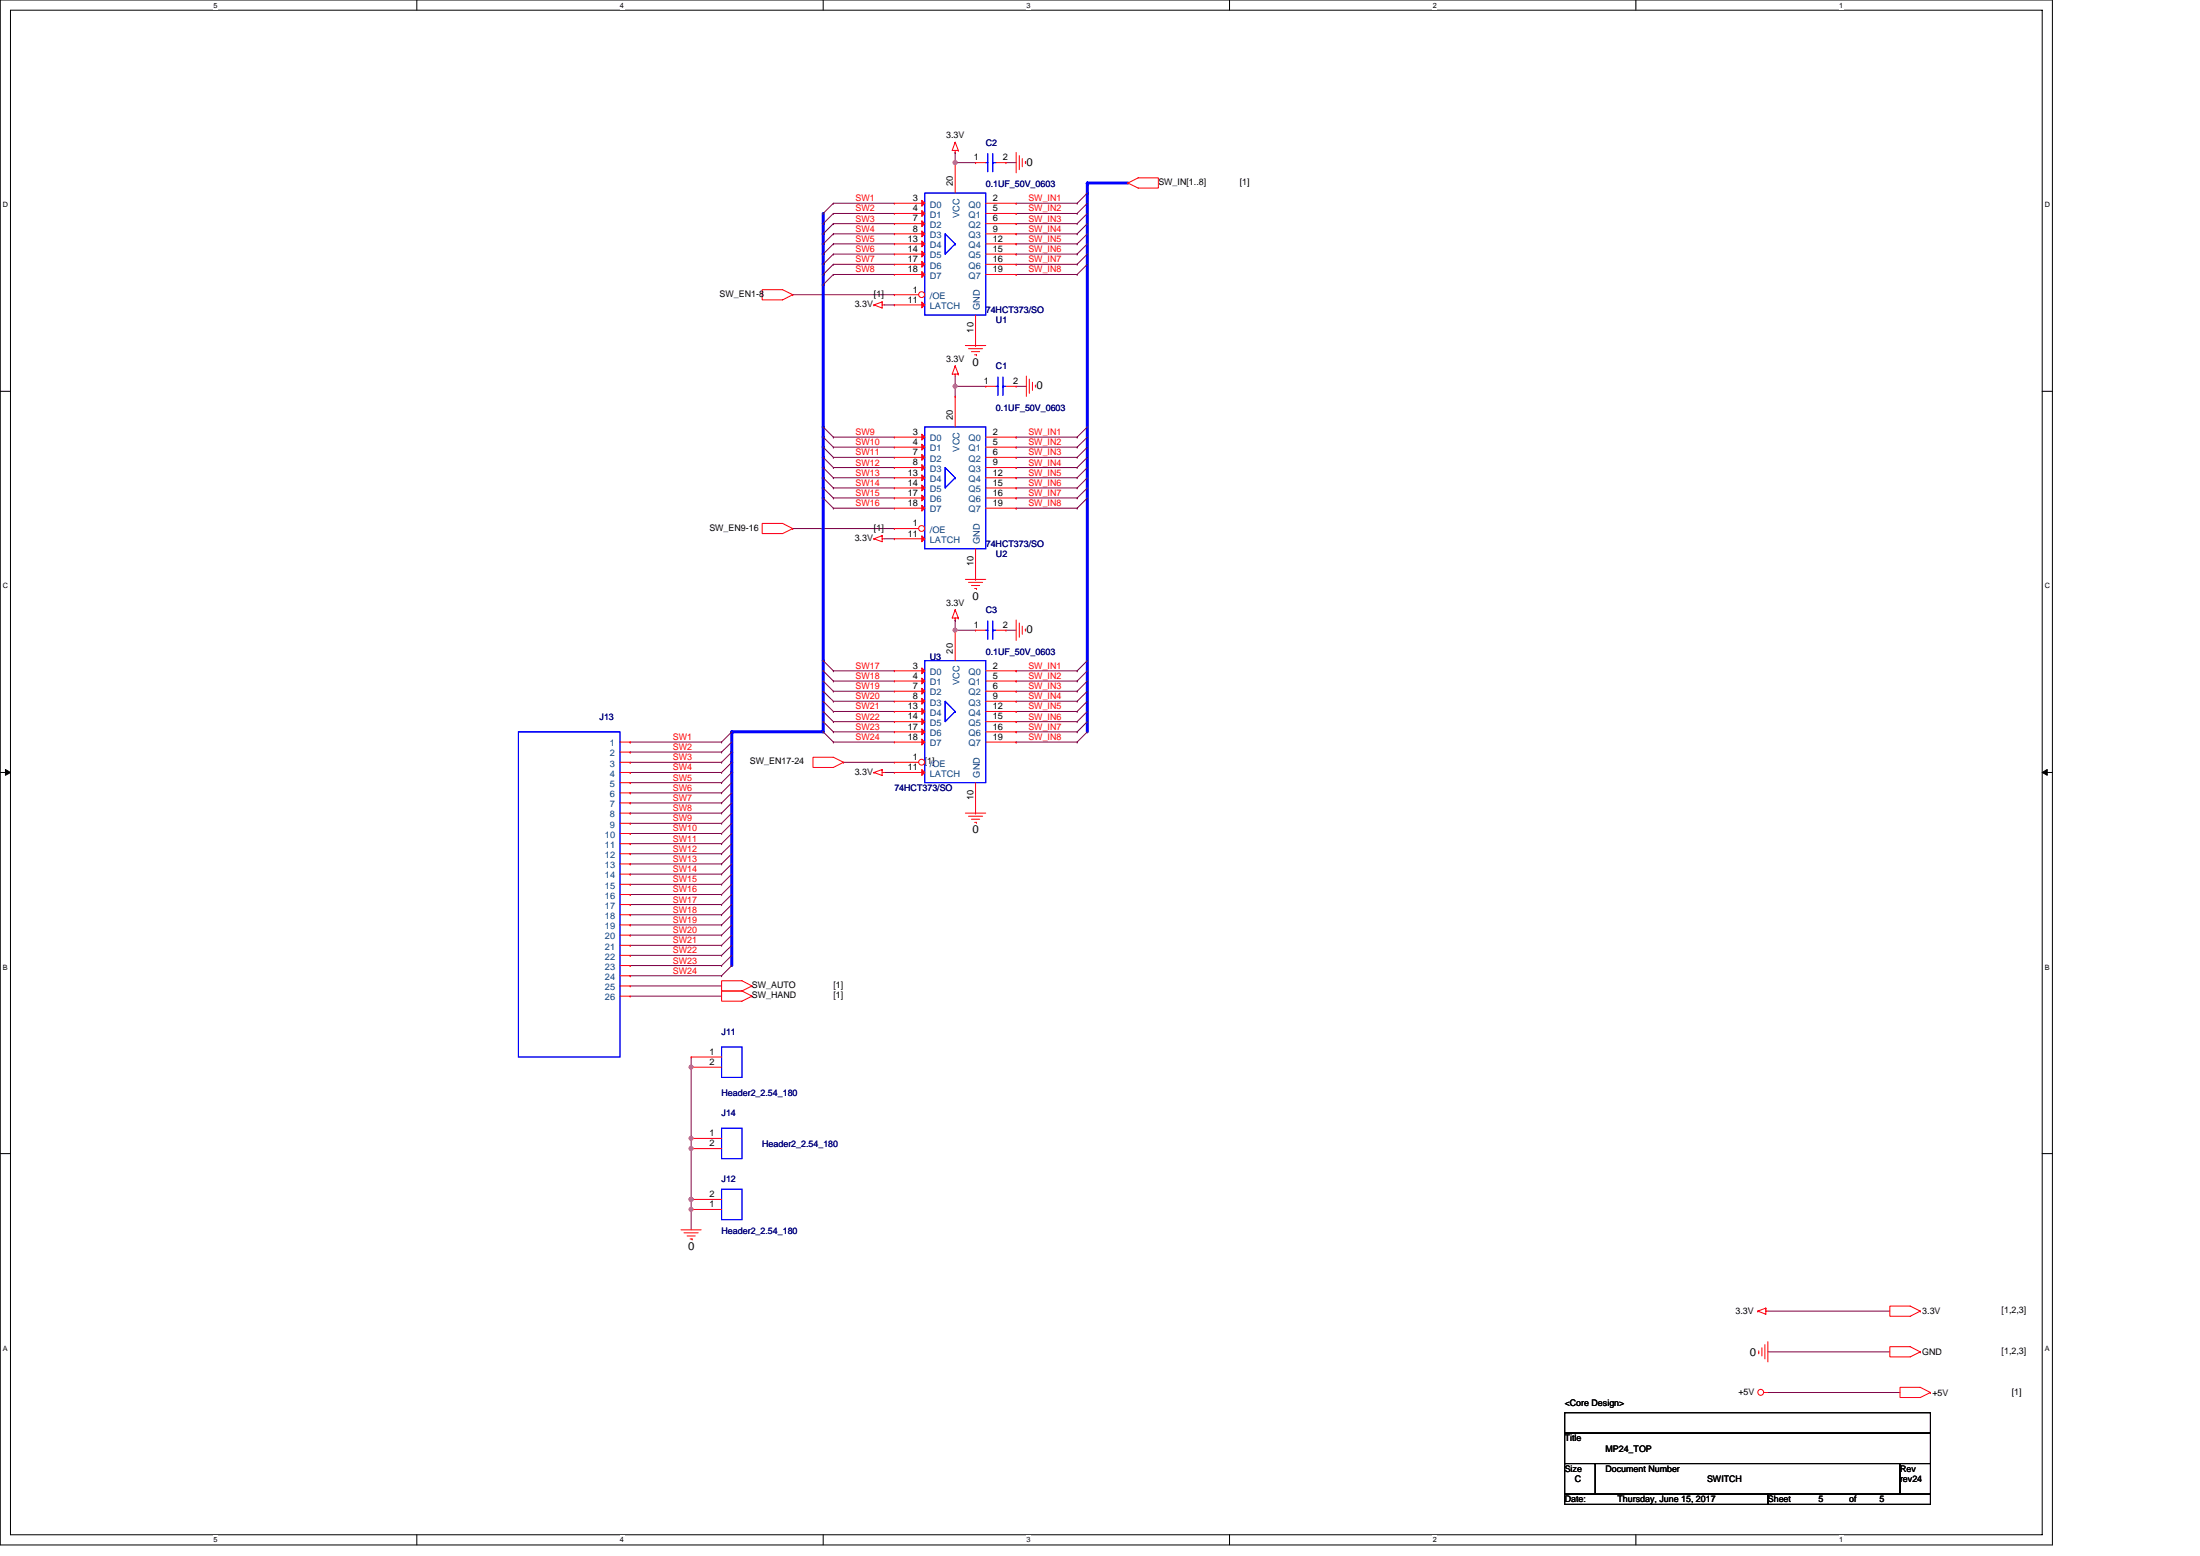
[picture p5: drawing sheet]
<svg xmlns="http://www.w3.org/2000/svg" width="297mm" height="210mm" viewBox="0 0 297 210" stroke-linecap="round" stroke-linejoin="round" font-family="sans-serif">
<path d="M0 0h277.1v208.5h-277.1zM1.4 1.4h274.3v205.7h-274.3z" fill="none" stroke="#000" stroke-width=".14"/>
<g fill="#fff">
<path d="M28.8 .1h.6v1.1h-.6z"/>
<path d="M28.8 207.3h.6v1.1h-.6z"/>
</g>
<path d="M56.3 0v1.4M56.3 207.1v1.4" fill="none" stroke="#000" stroke-width=".14"/>
<g fill="#fff">
<path d="M83.7 .1h.6v1.1h-.6z"/>
<path d="M83.7 207.3h.6v1.1h-.6z"/>
</g>
<path d="M111.1 0v1.4M111.1 207.1v1.4" fill="none" stroke="#000" stroke-width=".14"/>
<g fill="#fff">
<path d="M138.6 .1h.5v1.1h-.5z"/>
<path d="M138.6 207.3h.5v1.1h-.5z"/>
</g>
<path d="M166 0v1.4M166 207.1v1.4" fill="none" stroke="#000" stroke-width=".14"/>
<g fill="#fff">
<path d="M193.4 .1h.6v1.1h-.6z"/>
<path d="M193.4 207.3h.6v1.1h-.6z"/>
</g>
<path d="M220.9 0v1.4M220.9 207.1v1.4" fill="none" stroke="#000" stroke-width=".14"/>
<g fill="#fff">
<path d="M248.3 .1h.6v1.1h-.6z"/>
<path d="M248.3 207.3h.6v1.1h-.6z"/>
<path d="M.4 27.1h.7v1.1h-.7z"/>
<path d="M276.1 27.1h.7v1.1h-.7z"/>
<path d="M.4 78.5h.7v1.1h-.7z"/>
<path d="M276.1 78.5h.7v1.1h-.7z"/>
</g>
<path d="M0 52.8h1.4M275.7 52.8h1.4" fill="none" stroke="#000" stroke-width=".14"/>
<g fill="#fff">
<path d="M.4 130h.7v1.1h-.7z"/>
<path d="M276.1 130h.7v1.1h-.7z"/>
</g>
<path d="M0 104.2h1.4M275.7 104.2h1.4" fill="none" stroke="#000" stroke-width=".14"/>
<path d="M.7 103.8l.7 .4-.7 .4zM275.7 104.2l.7-.4v.8z" fill="#000" stroke="#000" stroke-width=".14"/>
<g fill="#fff">
<path d="M.4 181.4h.7v1.1h-.7z"/>
<path d="M276.1 181.4h.7v1.1h-.7z"/>
</g>
<path d="M0 155.7h1.4M275.7 155.7h1.4M211.3 190.6h49.3v2.8h-49.3zM211.3 193.4h49.3v4.1h-49.3zM211.3 197.5h4.1v4.1h-4.1zM215.4 197.5h41.1v4.1h-41.1zM256.5 197.5h4.1v4.1h-4.1zM211.3 201.6h27.4v1.4h-27.4zM238.7 201.6h21.9v1.4h-21.9z" fill="none" stroke="#000" stroke-width=".14"/>
<g fill="none" stroke="#800040" stroke-width=".14">
<path d="M107 39.8h13.8M111.1 28.8h.1M111.1 30.2h.1M111.1 31.6h.1M111.1 32.9h.1M111.1 34.3h.1M111.1 35.7h.1M111.1 37h.1M111.1 38.4h.1M112.5 27.4h.1M112.5 28.8h.1M112.5 30.2h.1"/>
<path d="M112.5 31.6h.1M112.5 32.9h.1M112.5 34.3h.1M112.5 35.7h.1M112.5 37h.1M112.5 27.4h8.3M112.5 28.8h8.3M112.5 30.2h8.3M112.5 31.6h8.3M112.5 32.9h8.3M112.5 34.3h8.3M112.5 35.7h8.3"/>
<path d="M112.5 37h8.3M112.5 27.4l-1.4 1.4M112.5 28.8l-1.4 1.4M112.5 30.2l-1.4 1.4M112.5 31.6l-1.4 1.3M112.5 32.9l-1.4 1.4M112.5 34.3l-1.4 1.4M112.5 35.7l-1.4 1.3M112.5 37l-1.4 1.4M129 20.6h.1M129 20.6v1.3h2.7M135.8 21.9h1.4"/>
<path d="M137.2 27.4h.1M137.2 28.8h.1M137.2 30.2h.1M137.2 31.6h.1M137.2 32.9h.1M137.2 34.3h.1M137.2 35.7h.1M137.2 37h.1M137.2 27.4h8.2M137.2 28.8h8.2M137.2 30.2h8.2M137.2 31.6h8.2"/>
<path d="M137.2 32.9h8.2M137.2 34.3h8.2M137.2 35.7h8.2M137.2 37h8.2M145.4 37h.1M145.4 35.7h.1M145.4 34.3h.1M145.4 32.9h.1M145.4 31.6h.1M145.4 30.2h.1M145.4 28.8h.1M145.4 27.4h.1"/>
<path d="M146.8 35.7l-1.4 1.3M146.8 34.3l-1.4 1.4M146.8 32.9l-1.4 1.4M146.8 31.6l-1.4 1.3M146.8 30.2l-1.4 1.4M146.8 28.8l-1.4 1.4M146.8 27.4l-1.4 1.4M146.8 26.1l-1.4 1.3M111.1 57.6h.1M111.1 59h.1M111.1 57.6l1.4 1.4M111.1 59l1.4 1.3"/>
<path d="M112.5 59h.1M112.5 59h8.3M119.4 41.1h1.4M129 52.1h4.1M129 52.1h.1M129 50.8v1.3M129 52.1v1.4M137.2 59h.1M137.2 52.1h1.4M137.2 59h8.2M145.4 59h.1M146.8 59l-1.4 1.3"/>
<path d="M146.8 57.6l-1.4 1.4M107 71.3h13.8M111.1 60.3h.1M111.1 61.7h.1M111.1 63.1h.1M111.1 64.5h.1M111.1 65.8h.1M111.1 67.2h.1M111.1 60.3l1.4 1.4M111.1 61.7l1.4 1.4M111.1 63.1l1.4 1.4M111.1 64.5l1.4 1.3"/>
<path d="M111.1 65.8l1.4 1.4M111.1 67.2l1.4 1.4M112.5 60.3h.1M112.5 61.7h.1M112.5 63.1h.1M112.5 64.5h.1M112.5 65.8h.1M112.5 67.2h.1M112.5 68.6h.1M112.5 60.3h8.3M112.5 61.7h8.3M112.5 63.1h8.3"/>
<path d="M112.5 64.5h8.3M112.5 65.8h8.3M112.5 67.2h8.3M112.5 68.6h8.3M119.4 72.7h1.4M137.2 60.3h.1M137.2 61.7h.1M137.2 63.1h.1M137.2 64.5h.1M137.2 65.8h.1M137.2 67.2h.1M137.2 68.6h.1"/>
<path d="M137.2 60.3h8.2M137.2 61.7h8.2M137.2 63.1h8.2M137.2 64.5h8.2M137.2 65.8h8.2M137.2 67.2h8.2M137.2 68.6h8.2M145.4 68.6h.1M145.4 67.2h.1M145.4 65.8h.1M145.4 64.5h.1M145.4 63.1h.1"/>
<path d="M145.4 61.7h.1M145.4 60.3h.1M146.8 64.5l-1.4 1.3M146.8 60.3l-1.4 1.4M146.8 67.2l-1.4 1.4M146.8 65.8l-1.4 1.4M146.8 63.1l-1.4 1.4M146.8 61.7l-1.4 1.4M98.8 98.8l-1.4 1.3M111.1 98.8h.1M111.1 97.4h.1M111.1 96h.1"/>
<path d="M111.1 94.6h.1M111.1 93.3h.1M111.1 91.9h.1M111.1 90.5h.1M111.1 89.2h.1M111.1 98.8l1.4 1.3M111.1 97.4l1.4 1.4M111.1 96l1.4 1.4M111.1 94.6l1.4 1.4M111.1 93.3l1.4 1.3M111.1 91.9l1.4 1.4M111.1 90.5l1.4 1.4"/>
<path d="M111.1 89.2l1.4 1.3M112.5 90.5h.1M112.5 91.9h.1M112.5 93.3h.1M112.5 94.6h.1M112.5 96h.1M112.5 97.4h.1M112.5 98.8h.1M112.5 90.5h8.3M112.5 91.9h8.3M112.5 93.3h8.3M112.5 94.6h8.3"/>
<path d="M112.5 96h8.3M112.5 97.4h8.3M112.5 98.8h8.3M129 83.7v1.3h2.7M129 83.7h.1M135.8 85h1.4M137.2 90.5h.1M137.2 91.9h.1M137.2 93.3h.1M137.2 94.6h.1M137.2 96h.1M137.2 97.4h.1"/>
<path d="M137.2 98.8h.1M137.2 90.5h8.2M137.2 91.9h8.2M137.2 93.3h8.2M137.2 94.6h8.2M137.2 96h8.2M137.2 97.4h8.2M137.2 98.8h8.2M145.4 98.8h.1M145.4 97.4h.1M145.4 96h.1M145.4 94.6h.1"/>
<path d="M145.4 93.3h.1M145.4 91.9h.1M145.4 90.5h.1M146.8 98.8l-1.4 1.3M146.8 97.4l-1.4 1.4M146.8 96l-1.4 1.4M146.8 94.6l-1.4 1.4M146.8 93.3l-1.4 1.3M146.8 91.9l-1.4 1.4M146.8 90.5l-1.4 1.4M146.8 89.2l-1.4 1.3M85.1 100.1h.1"/>
<path d="M85.1 102.9h.1M85.1 107h.1M85.1 108.4h.1M85.1 109.7h.1M85.1 111.1h.1M85.1 112.5h.1M85.1 113.9h.1M85.1 115.2h.1M85.1 116.6h.1M85.1 118h.1M85.1 119.3h.1M85.1 101.5h.1"/>
<path d="M85.1 104.2h.1M85.1 105.6h.1M85.1 100.1h12.3M85.1 102.9h12.3M85.1 107h12.3M85.1 108.4h12.3M85.1 109.7h12.3M85.1 111.1h12.3M85.1 112.5h12.3M85.1 113.9h12.3M85.1 115.2h12.3M85.1 116.6h12.3"/>
<path d="M85.1 118h12.3M85.1 119.3h12.3M85.1 101.5h12.3M85.1 104.2h12.3M85.1 105.6h12.3M97.4 119.3h.1M97.4 118h.1M97.4 116.6h.1M97.4 115.2h.1M97.4 113.9h.1M97.4 112.5h.1M97.4 111.1h.1"/>
<path d="M97.4 109.7h.1M97.4 108.4h.1M97.4 107h.1M97.4 105.6h.1M97.4 104.2h.1M97.4 102.9h.1M97.4 101.5h.1M97.4 100.1h.1M98.8 119.3l-1.4 1.4M98.8 118l-1.4 1.3M98.8 116.6l-1.4 1.4M98.8 115.2l-1.4 1.4"/>
<path d="M98.8 113.9l-1.4 1.3M98.8 112.5l-1.4 1.4M98.8 111.1l-1.4 1.4M98.8 109.7l-1.4 1.4M98.8 108.4l-1.4 1.3M98.8 107l-1.4 1.4M98.8 105.6l-1.4 1.4M98.8 104.2l-1.4 1.4M98.8 102.9l-1.4 1.3M98.8 101.5l-1.4 1.4M98.8 100.1l-1.4 1.4M112.5 100.1h.1"/>
<path d="M112.5 100.1h8.3M113.9 102.9h6.9M119.4 104.2h1.4M137.2 100.1h.1M137.2 100.1h8.2M145.4 100.1h.1M85.1 120.7h.1M85.1 122.1h.1M85.1 123.4h.1M85.1 124.8h.1M85.1 126.2h.1M85.1 127.6h.1"/>
<path d="M85.1 128.9h.1M85.1 130.3h.1M85.1 131.7h.1M85.1 133.1h12.3M85.1 134.4h12.3M85.1 120.7h12.3M85.1 122.1h12.3M85.1 123.4h12.3M85.1 124.8h12.3M85.1 126.2h12.3M85.1 127.6h12.3M85.1 128.9h12.3"/>
<path d="M85.1 130.3h12.3M85.1 131.7h12.3M97.4 131.7h.1M97.4 130.3h.1M97.4 128.9h.1M97.4 127.6h.1M97.4 126.2h.1M97.4 124.8h.1M97.4 123.4h.1M97.4 122.1h.1M97.4 120.7h.1M98.8 130.3l-1.4 1.4"/>
<path d="M98.8 128.9l-1.4 1.4M98.8 127.6l-1.4 1.3M98.8 126.2l-1.4 1.4M98.8 124.8l-1.4 1.4M98.8 123.4l-1.4 1.4M98.8 122.1l-1.4 1.3M98.8 120.7l-1.4 1.4M93.3 142.6v1.4M93.3 153.6h.1M93.3 144h.1M93.3 155h.1M93.3 144v22"/>
<path d="M93.3 163.2h.1M93.3 161.9h.1M238.7 176.9h16.5M238.7 182.4h16.5M238.7 187.9h17.8"/>
</g>
<path d="M111.1 28.8v70h-12.3v31.5M146.8 24.7v74.1M146.8 24.7h.1M146.8 24.7h5.5" fill="none" stroke="#00f" stroke-width=".4"/>
<g fill="#f0f" stroke="#f0f" stroke-width=".14">
<circle cx="129" cy="21.9" r=".27"/>
<circle cx="129" cy="52.1" r=".27"/>
<circle cx="129" cy="85" r=".27"/>
<circle cx="93.3" cy="153.6" r=".27"/>
<circle cx="93.3" cy="144" r=".27"/>
<circle cx="93.3" cy="161.8" r=".27"/>
<circle cx="93.3" cy="155" r=".27"/>
<circle cx="93.3" cy="163.2" r=".27"/>
</g>
<g fill="none" stroke="#f00" stroke-width=".14">
<path d="M129 19.2l-.4 1.1h.8M129 19.2h.1M129 19.2l.4 1.1M102.9 39.1h2.8l1.3 .7-1.3 .7h-2.8zM107 39.8h.1M129 20.3v.3M129.4 20.3h.1M137.2 20.6v2.7M137.6 21v1.9M138 21.4v1.1M138.4 21.8h.1M138.4 21.8v.3"/>
<path d="M152.3 24.7l1.4-.7h2.7v1.4h-2.7zM152.3 24.7h.1M118 41.1h.1M119.1 40.7v.9l-1.1-.5M119.1 41.1h.3M119.1 40.7h.1M119.1 40.7l-1.1 .4M120.8 59h.1M120.8 59h4.1M129 49.4l-.4 1.1h.8M129 50.5v.3M129 49.4h.1"/>
<path d="M129 49.4l.4 1.1M129.4 50.5h.1M130.3 46.6h2.8M130.8 47.1h1.9M131.2 47.5h1.1M131.6 47.9h.2M131.8 47.9h.1M133.1 52.1h.1M133.1 52.1h1.4M135.8 52.1h1.4M137.2 52.1h.1M138.6 50.8v2.7"/>
<path d="M139 51.2v1.9M139.4 51.6v1.1M139.8 52h.1M139.8 52v.3M102.9 70.6h2.8l1.3 .7-1.3 .7h-2.8zM107 71.3h.1M118 72.7h.1M119.1 72.3v.8l-1.1-.4M119.1 72.7h.3M119.1 72.3h.1M119.1 72.3l-1.1 .4M120.8 60.3h.1"/>
<path d="M120.8 61.7h.1M120.8 63.1h.1M120.8 64.5h.1M120.8 65.8h.1M120.8 67.2h.1M120.8 68.6h.1M120.8 60.3h4.1M120.8 61.7h4.1M120.8 63.1h4.1M120.8 64.5h4.1M120.8 65.8h4.1M120.8 67.2h4.1"/>
<path d="M120.8 68.6h4.1M130.3 78.2h2.8M130.8 78.6h1.9M131.2 79h1.1M131.6 79.4h.2M131.8 79.4h.1M129 82.3l-.4 1.1h.8M129 83.4v.3M129 82.3h.1M129 82.3l.4 1.1M129.4 83.4h.1M131.7 85h.1"/>
<path d="M131.7 85h1.4M134.5 85h1.3M135.8 85h.1M137.2 83.7v2.7M137.6 84.1v1.9M138 84.5v1.1M138.4 84.9h.1M138.4 84.9v.3M83.7 100.1h1.4M83.7 101.5h1.4M83.7 102.9h1.4M83.7 104.2h1.4"/>
<path d="M83.7 105.6h1.4M83.7 107h1.4M83.7 108.4h1.4M83.7 109.7h1.4M83.7 111.1h1.4M83.7 112.5h1.4M83.7 113.9h1.4M83.7 115.2h1.4M83.7 116.6h1.4M83.7 118h1.4M83.7 119.3h1.4M85.1 100.1h.1"/>
<path d="M85.1 101.5h.1M85.1 102.9h.1M85.1 104.2h.1M85.1 105.6h.1M85.1 107h.1M85.1 108.4h.1M85.1 109.7h.1M85.1 111.1h.1M85.1 112.5h.1M85.1 113.9h.1M85.1 115.2h.1M85.1 116.6h.1"/>
<path d="M85.1 118h.1M85.1 119.3h.1M109.8 102.2h2.7l1.4 .7-1.4 .7h-2.7zM113.9 102.9h.1M118 104.2h.1M119.1 103.8v.8l-1.1-.4M119.1 104.2h.3M119.1 103.8h.1M119.1 103.8l-1.1 .4M130.3 109.7h2.8M130.8 110.2h1.9M131.2 110.6h1.1"/>
<path d="M131.6 111h.2M131.8 111h.1M83.7 120.7h1.4M83.7 122.1h1.4M83.7 123.4h1.4M83.7 124.8h1.4M83.7 126.2h1.4M83.7 127.6h1.4M83.7 128.9h1.4M83.7 130.3h1.4M83.7 131.7h1.4M83.7 133.1h1.4"/>
<path d="M83.7 134.4h1.4M85.1 120.7h.1M85.1 122.1h.1M85.1 123.4h.1M85.1 124.8h.1M85.1 126.2h.1M85.1 127.6h.1M85.1 128.9h.1M85.1 130.3h.1M85.1 131.7h.1M85.1 133.1h.1M85.1 134.4h.1"/>
<path d="M100.2 133.7h-2.8v1.4h2.8l1.3-.7M100.2 133.7l1.3 .7M101.5 133.1l-1.3-.7h-2.8v1.3h2.8M101.5 133.1h.1M101.5 134.4h.1M101.5 133.1l-1.3 .6M93.3 153.6h.1M93.3 155h.1M93.3 142.6h.1M93.3 144h.1M93.3 153.6h4.1M93.3 155h4.1"/>
<path d="M93.3 142.6h4.1M93.3 144h4.1M91.9 166h2.8M92.3 166.4h2M92.8 166.8h1.1M93.2 167.2h.2M93.4 167.2h.1M237.3 176.9h.1M238.4 176.5v.9l-1.1-.5M238.4 176.9h.3M238.4 176.5h.1M238.4 176.5l-1.1 .4"/>
<path d="M255.2 176.3h2.7l1.4 .6-1.4 .7h-2.7zM259.3 176.9h.1M237.5 182.6h.1M237.5 182.3v.3M237.9 181.9v1.1M238.1 187.9h.6M238.3 181.5v1.9M238.7 181.1v2.7M255.2 181.7h2.7l1.4 .7-1.4 .7h-2.7zM256.5 187.2h2.8l1.3 .7-1.3 .7h-2.8zM259.3 182.4h.1M260.6 187.9h.1"/>
<circle cx="237.7" cy="187.9" r=".4"/>
</g>
<g fill="none" stroke="#00f" stroke-width=".14">
<path d="M124.9 57.6h8.2v16.5h-8.2zM134.5 52.1h.2M134.7 50.9v2.5M135.4 50.9v2.5M135.4 52.1h.1M135.4 52.1h.4M127.6 63.1l1.4 1.4-1.4 1.3zM129 64.5h.1M70 98.8h13.7v43.8h-13.7zM133.1 85h.3M133.4 83.8v2.5M134 83.8v2.5"/>
<path d="M134 85h.1M134 85h.5M97.4 152.3h2.8v4.1h-2.8zM97.4 141.3h2.8v4.1h-2.8z"/>
</g>
<g fill="#f00" stroke="#f00" stroke-width=".14">
<path d="M124.5 58.6l.4 .4-.4 .4z"/>
<path d="M124.5 59.9l.4 .4-.4 .4z"/>
<path d="M124.5 61.3l.4 .4-.4 .4z"/>
<path d="M124.5 62.7l.4 .4-.4 .4z"/>
<path d="M124.5 64.1l.4 .4-.4 .4z"/>
<path d="M124.5 65.4l.4 .4-.4 .5z"/>
<path d="M124.5 66.8l.4 .4-.4 .4z"/>
<path d="M124.5 68.2l.4 .4-.4 .4z"/>
</g>
<circle cx="124.4" cy="71.3" r=".4" fill="#fff" stroke="#f00" stroke-width=".14"/>
<g fill="none" stroke="#f00" stroke-width=".14">
<path d="M120.8 27.4h.1M120.8 28.8h.1M120.8 30.2h.1M120.8 31.6h.1M120.8 32.9h.1M120.8 34.3h.1M120.8 35.7h.1M120.8 37h.1M120.8 27.4h4.1M120.8 28.8h4.1M120.8 30.2h4.1M120.8 31.6h4.1"/>
<path d="M120.8 32.9h4.1M120.8 34.3h4.1M120.8 35.7h4.1M120.8 37h4.1M131.7 21.9h.1M131.7 21.9h1.4M134.5 21.9h1.3M135.8 21.9h.1M129 53.5h.1M129 53.5v4.1M133.1 59h4.1M137.2 59h.1"/>
<path d="M120.8 71.3h.1M120.8 72.7h.1M120.8 71.3h3.2M120.8 72.7h4.1M131.7 78.2h.1M131.7 74.1v4.1M133.1 60.3h4.1M133.1 61.7h4.1M133.1 63.1h4.1M133.1 64.5h4.1M133.1 65.8h4.1M133.1 67.2h4.1"/>
<path d="M133.1 68.6h4.1M137.2 60.3h.1M137.2 61.7h.1M137.2 63.1h.1M137.2 64.5h.1M137.2 65.8h.1M137.2 67.2h.1M137.2 68.6h.1M93.3 163.2h.1M93.3 161.9h.1M93.3 163.2h4.1M93.3 161.9h4.1"/>
</g>
<g fill="#f00" stroke="#f00" stroke-width=".14">
<path d="M124.5 72.3l.4 .4-.4 .4z"/>
<path d="M124.5 27l.4 .4-.4 .4z"/>
<path d="M124.5 28.4l.4 .4-.4 .4z"/>
<path d="M124.5 29.8l.4 .4-.4 .4z"/>
<path d="M124.5 31.2l.4 .4-.4 .4z"/>
<path d="M124.5 32.5l.4 .4-.4 .4z"/>
<path d="M124.5 33.9l.4 .4-.4 .4z"/>
<path d="M124.5 35.3l.4 .4-.4 .4z"/>
<path d="M124.5 36.6l.4 .4-.4 .4z"/>
</g>
<path d="M124.9 26.1h8.2v16.4h-8.2zM127.6 31.6l1.4 1.3-1.4 1.4zM129 32.9h.1M133.1 21.9h.3M133.4 20.7v2.5M134 20.7v2.5M134 21.9h.1M134 21.9h.5M97.4 160.5h2.8v4.1h-2.8z" fill="none" stroke="#00f" stroke-width=".14"/>
<circle cx="124.4" cy="39.8" r=".4" fill="#fff" stroke="#f00" stroke-width=".14"/>
<g fill="none" stroke="#f00" stroke-width=".14">
<path d="M120.8 39.8h.1M120.8 39.8h3.2M129 21.9h.1M129 21.9v4.2M133.1 27.4h4.1M133.1 28.8h4.1M133.1 30.2h4.1M133.1 31.6h4.1M133.1 32.9h4.1M133.1 34.3h4.1M133.1 35.7h4.1M133.1 37h4.1"/>
<path d="M137.2 27.4h.1M137.2 28.8h.1M137.2 30.2h.1M137.2 31.6h.1M137.2 32.9h.1M137.2 34.3h.1M137.2 35.7h.1M137.2 37h.1M120.8 41.1h.1M120.8 41.1h4.1M131.7 46.6h.1M131.7 42.5v4.1"/>
<path d="M120.8 90.5h.1M120.8 91.9h.1M120.8 93.3h.1M120.8 94.6h.1M120.8 96h.1M120.8 97.4h.1M120.8 98.8h.1M120.8 90.5h4.1M120.8 91.9h4.1M120.8 93.3h4.1M120.8 94.6h4.1M120.8 96h4.1"/>
<path d="M120.8 97.4h4.1M120.8 98.8h4.1M120.8 100.1h.1M120.8 100.1h4.1"/>
</g>
<g fill="#f00" stroke="#f00" stroke-width=".14">
<path d="M124.5 40.7l.4 .4-.4 .5z"/>
<path d="M124.5 90.1l.4 .4-.4 .4z"/>
<path d="M124.5 91.5l.4 .4-.4 .4z"/>
<path d="M124.5 92.9l.4 .4-.4 .4z"/>
<path d="M124.5 94.2l.4 .4-.4 .4z"/>
<path d="M124.5 95.6l.4 .4-.4 .4z"/>
<path d="M124.5 97l.4 .4-.4 .4z"/>
<path d="M124.5 98.4l.4 .4-.4 .4z"/>
<path d="M124.5 99.7l.4 .4-.4 .4z"/>
</g>
<path d="M124.9 89.2h8.2v16.4h-8.2zM127.6 94.6l1.4 1.4-1.4 1.4zM129 96h.1" fill="none" stroke="#00f" stroke-width=".14"/>
<circle cx="124.4" cy="102.9" r=".4" fill="#fff" stroke="#f00" stroke-width=".14"/>
<g fill="none" stroke="#f00" stroke-width=".14">
<path d="M129 85h.1M129 85v4.2M133.1 90.5h4.1M133.1 91.9h4.1M133.1 93.3h4.1M133.1 94.6h4.1M133.1 96h4.1M133.1 97.4h4.1M133.1 98.8h4.1M137.2 90.5h.1M137.2 91.9h.1M137.2 93.3h.1"/>
<path d="M137.2 94.6h.1M137.2 96h.1M137.2 97.4h.1M137.2 98.8h.1M120.8 102.9h.1M120.8 104.2h.1M120.8 102.9h3.2M120.8 104.2h4.1M131.7 109.7h.1M131.7 105.6v4.1M133.1 100.1h4.1M137.2 100.1h.1"/>
</g>
<path d="M124.5 103.8l.4 .4-.4 .4z" fill="#f00" stroke="#f00" stroke-width=".14"/>
<g fill="#f0f" stroke="#f0f" stroke-width=".14">
<circle cx="129" cy="21.9" r=".27"/>
<circle cx="129" cy="52.1" r=".27"/>
<circle cx="129" cy="85" r=".27"/>
<circle cx="93.3" cy="153.6" r=".27"/>
<circle cx="93.3" cy="144" r=".27"/>
<circle cx="93.3" cy="161.8" r=".27"/>
<circle cx="93.3" cy="155" r=".27"/>
<circle cx="93.3" cy="163.2" r=".27"/>
</g>
<g font-size="1.5">
<text x="138.6" y="22.4">0</text>
<text x="131.3" y="49.4">0</text>
<text x="140" y="52.5">0</text>
<text x="131.3" y="80.9">0</text>
<text x="138.6" y="85.4">0</text>
<text x="131.3" y="112.5">0</text>
<text x="92.9" y="168.7">0</text>
<text x="236.2" y="183">0</text>
</g>
<g font-size="1.2">
<text x="127.7" y="18.7">3.3V</text>
<text x="131.5" y="21.7">1</text>
<text x="135.4" y="21.7">2</text>
<text x="123.2" y="27.1">3</text>
<text x="123.2" y="28.5">4</text>
<text x="123.2" y="29.9">7</text>
<text x="128.7" y="25.1" transform="rotate(-90 128.7 25.1)">20</text>
<text x="134" y="27.1">2</text>
<text x="134" y="28.5">5</text>
<text x="134" y="29.9">6</text>
<text x="156.4" y="25">SW_IN[1..8]</text>
<text x="167.4" y="25">[1]</text>
<text x="122.6" y="32.6">13</text>
<text x="122.6" y="34">14</text>
<text x="122.6" y="35.4">17</text>
<text x="123.2" y="31.3">8</text>
<text x="134" y="31.3">9</text>
<text x="134" y="32.6">12</text>
<text x="134" y="34">15</text>
<text x="134" y="35.4">16</text>
<text x="97.2" y="40.1">SW_EN1-8</text>
<text x="115.4" y="41.4">3.3V</text>
<text x="118" y="40.1">[1]</text>
<text x="122.6" y="36.7">18</text>
<text x="122.6" y="40.9">11</text>
<text x="123.2" y="39.5">1</text>
<text x="134" y="36.7">19</text>
<text x="131.4" y="44.9" transform="rotate(-90 131.4 44.9)">10</text>
<text x="127.7" y="48.9">3.3V</text>
<text x="132.8" y="51.8">1</text>
<text x="136.8" y="51.8">2</text>
<text x="123.2" y="58.7">3</text>
<text x="128.7" y="56.7" transform="rotate(-90 128.7 56.7)">20</text>
<text x="134" y="58.7">2</text>
<text x="122.6" y="64.2">13</text>
<text x="122.6" y="65.6">14</text>
<text x="123.2" y="60">4</text>
<text x="123.2" y="61.4">7</text>
<text x="123.2" y="62.8">8</text>
<text x="134" y="60">5</text>
<text x="134" y="61.4">6</text>
<text x="134" y="62.8">9</text>
<text x="134" y="64.2">12</text>
<text x="134" y="65.6">15</text>
<text x="95.8" y="71.6">SW_EN9-16</text>
<text x="118" y="71.6">[1]</text>
<text x="122.6" y="66.9">17</text>
<text x="122.6" y="68.3">18</text>
<text x="123.2" y="71">1</text>
<text x="134" y="66.9">16</text>
<text x="134" y="68.3">19</text>
<text x="115.4" y="73">3.3V</text>
<text x="122.6" y="72.4">11</text>
<text x="131.4" y="76.4" transform="rotate(-90 131.4 76.4)">10</text>
<text x="127.7" y="81.8">3.3V</text>
<text x="128.7" y="88.2" transform="rotate(-90 128.7 88.2)">20</text>
<text x="131.5" y="84.8">1</text>
<text x="135.4" y="84.8">2</text>
<text x="122.6" y="95.7">13</text>
<text x="123.2" y="90.2">3</text>
<text x="123.2" y="91.6">4</text>
<text x="123.2" y="93">7</text>
<text x="123.2" y="94.3">8</text>
<text x="134" y="90.2">2</text>
<text x="134" y="91.6">5</text>
<text x="134" y="93">6</text>
<text x="134" y="94.3">9</text>
<text x="134" y="95.7">12</text>
<text x="122.6" y="97.1">14</text>
<text x="122.6" y="98.5">17</text>
<text x="122.6" y="99.8">18</text>
<text x="134" y="97.1">15</text>
<text x="134" y="98.5">16</text>
<text x="134" y="99.8">19</text>
<text x="101.3" y="103.2">SW_EN17-24</text>
<text x="115.4" y="104.5">3.3V</text>
<text x="122.6" y="103.9">11</text>
<text x="123.2" y="102.6">1</text>
<text x="124.9" y="103.2">[1]</text>
<text x="131.4" y="108" transform="rotate(-90 131.4 108)">10</text>
<text x="101.5" y="133.3">SW_AUTO</text>
<text x="101.5" y="134.7">SW_HAND</text>
<text x="112.5" y="134.7">[1]</text>
<text x="112.5" y="133.3">[1]</text>
<text x="95.8" y="142.3">1</text>
<text x="95.8" y="143.7">2</text>
<text x="95.8" y="153.3">1</text>
<text x="95.8" y="154.7">2</text>
<text x="95.8" y="161.6">2</text>
<text x="95.8" y="162.9">1</text>
<text x="234.3" y="177.4">3.3V</text>
<text x="259.5" y="177.4">3.3V</text>
<text x="270.3" y="177.2">[1,2,3]</text>
<text x="259.5" y="182.9">GND</text>
<text x="270.3" y="182.7">[1,2,3]</text>
<text x="211.3" y="189.7">&lt;Core Design&gt;</text>
<text x="234.7" y="188.2">+5V</text>
<text x="260.9" y="188.3">+5V</text>
<text x="271.6" y="188.2">[1]</text>
<text x="211.3" y="194.5">Title</text>
<text x="216.8" y="195.9">MP24_TOP</text>
<text x="211.3" y="198.6">Size</text>
<text x="211.3" y="202.8">Date:</text>
<text x="212.6" y="200">C</text>
<text x="216.8" y="198.6">Document Number</text>
<text x="218.4" y="202.8">Thursday, June 15, 2017</text>
<text x="230.5" y="200">SWITCH</text>
<text x="238.7" y="202.8">Sheet</text>
<text x="245.6" y="202.8">5</text>
<text x="249.7" y="202.8">of</text>
<text x="253.8" y="202.8">5</text>
<text x="256.5" y="198.6">Rev</text>
<text x="256.5" y="200">rev24</text>
</g>
<g font-size="1.2" fill="#000080">
<text x="133.1" y="19.6">C2</text>
<text x="133.1" y="25.3">0.1UF_50V_0603</text>
<text x="133.1" y="42.3">74HCT373/SO</text>
<text x="134.5" y="43.6">U1</text>
<text x="134.5" y="49.8">C1</text>
<text x="134.5" y="55.4">0.1UF_50V_0603</text>
<text x="133.1" y="73.8">74HCT373/SO</text>
<text x="134.5" y="75.2">U2</text>
<text x="133.1" y="82.7">C3</text>
<text x="125.5" y="89">U3</text>
<text x="133.1" y="88.3">0.1UF_50V_0603</text>
<text x="81" y="97.1">J13</text>
<text x="120.8" y="106.7">74HCT373/SO</text>
<text x="97.4" y="139.7">J11</text>
<text x="97.4" y="147.9">Header2_2.54_180</text>
<text x="97.4" y="150.6">J14</text>
<text x="102.9" y="154.7">Header2_2.54_180</text>
<text x="97.4" y="159.6">J12</text>
<text x="97.4" y="166.5">Header2_2.54_180</text>
</g>
<g font-size="1.2" fill="#f00">
<text x="115.5" y="27.2">SW1</text>
<text x="115.5" y="28.5">SW2</text>
<text x="115.5" y="29.9">SW3</text>
<text x="138.8" y="27.2">SW_IN1</text>
<text x="138.8" y="28.5">SW_IN2</text>
<text x="138.8" y="29.9">SW_IN3</text>
<text x="115.5" y="31.3">SW4</text>
<text x="115.5" y="32.6">SW5</text>
<text x="115.5" y="34">SW6</text>
<text x="115.5" y="35.4">SW7</text>
<text x="138.8" y="31.3">SW_IN4</text>
<text x="138.8" y="32.6">SW_IN5</text>
<text x="138.8" y="34">SW_IN6</text>
<text x="138.8" y="35.4">SW_IN7</text>
<text x="115.5" y="36.8">SW8</text>
<text x="138.8" y="36.8">SW_IN8</text>
<text x="115.5" y="58.7">SW9</text>
<text x="138.8" y="58.7">SW_IN1</text>
<text x="115.5" y="60.1">SW10</text>
<text x="115.5" y="61.4">SW11</text>
<text x="115.5" y="62.8">SW12</text>
<text x="115.5" y="64.2">SW13</text>
<text x="115.5" y="65.6">SW14</text>
<text x="138.8" y="60.1">SW_IN2</text>
<text x="138.8" y="61.4">SW_IN3</text>
<text x="138.8" y="62.8">SW_IN4</text>
<text x="138.8" y="64.2">SW_IN5</text>
<text x="138.8" y="65.6">SW_IN6</text>
<text x="115.5" y="66.9">SW15</text>
<text x="115.5" y="68.3">SW16</text>
<text x="138.8" y="66.9">SW_IN7</text>
<text x="138.8" y="68.3">SW_IN8</text>
<text x="115.5" y="90.3">SW17</text>
<text x="115.5" y="91.6">SW18</text>
<text x="115.5" y="93">SW19</text>
<text x="115.5" y="94.4">SW20</text>
<text x="115.5" y="95.7">SW21</text>
<text x="138.8" y="90.3">SW_IN1</text>
<text x="138.8" y="91.6">SW_IN2</text>
<text x="138.8" y="93">SW_IN3</text>
<text x="138.8" y="94.4">SW_IN4</text>
<text x="138.8" y="95.7">SW_IN5</text>
<text x="90.8" y="99.9">SW1</text>
<text x="90.8" y="101.2">SW2</text>
<text x="115.5" y="97.1">SW22</text>
<text x="115.5" y="98.5">SW23</text>
<text x="115.5" y="99.9">SW24</text>
<text x="138.8" y="97.1">SW_IN6</text>
<text x="138.8" y="98.5">SW_IN7</text>
<text x="138.8" y="99.9">SW_IN8</text>
<text x="90.8" y="102.6">SW3</text>
<text x="90.8" y="106.7">SW6</text>
<text x="90.8" y="104">SW4</text>
<text x="90.8" y="105.3">SW5</text>
<text x="90.8" y="108.1">SW7</text>
<text x="90.8" y="109.5">SW8</text>
<text x="90.8" y="110.8">SW9</text>
<text x="90.8" y="112.2">SW10</text>
<text x="90.8" y="113.6">SW11</text>
<text x="90.8" y="114.9">SW12</text>
<text x="90.8" y="116.3">SW13</text>
<text x="90.8" y="117.7">SW14</text>
<text x="90.8" y="119.1">SW15</text>
<text x="90.8" y="120.4">SW16</text>
<text x="90.8" y="121.8">SW17</text>
<text x="90.8" y="123.2">SW18</text>
<text x="90.8" y="124.5">SW19</text>
<text x="90.8" y="125.9">SW20</text>
<text x="90.8" y="127.3">SW21</text>
<text x="90.8" y="128.7">SW22</text>
<text x="90.8" y="130">SW23</text>
<text x="90.8" y="131.4">SW24</text>
</g>
<g font-size="1.2" fill="#004080">
<text x="125.5" y="28">D0</text>
<text x="125.5" y="29.4">D1</text>
<text x="129.5" y="29.4" transform="rotate(-90 129.5 29.4)">VCC</text>
<text x="130.8" y="28">Q0</text>
<text x="130.8" y="29.4">Q1</text>
<text x="125.5" y="30.8">D2</text>
<text x="125.5" y="32.1">D3</text>
<text x="125.5" y="33.5">D4</text>
<text x="125.5" y="34.9">D5</text>
<text x="130.8" y="30.8">Q2</text>
<text x="130.8" y="32.1">Q3</text>
<text x="130.8" y="33.5">Q4</text>
<text x="130.8" y="34.9">Q5</text>
<text x="125.5" y="36.2">D6</text>
<text x="125.5" y="37.6">D7</text>
<text x="125.5" y="40.3">/OE</text>
<text x="125.5" y="41.7">LATCH</text>
<text x="130.8" y="36.2">Q6</text>
<text x="130.8" y="37.6">Q7</text>
<text x="132.3" y="41.8" transform="rotate(-90 132.3 41.8)">GND</text>
<text x="125.5" y="59.6">D0</text>
<text x="130.8" y="59.6">Q0</text>
<text x="125.5" y="60.9">D1</text>
<text x="125.5" y="62.3">D2</text>
<text x="125.5" y="63.7">D3</text>
<text x="125.5" y="65">D4</text>
<text x="129.5" y="60.9" transform="rotate(-90 129.5 60.9)">VCC</text>
<text x="130.8" y="60.9">Q1</text>
<text x="130.8" y="62.3">Q2</text>
<text x="130.8" y="63.7">Q3</text>
<text x="130.8" y="65">Q4</text>
<text x="125.5" y="66.4">D5</text>
<text x="125.5" y="67.8">D6</text>
<text x="125.5" y="69.2">D7</text>
<text x="125.5" y="71.9">/OE</text>
<text x="130.8" y="66.4">Q5</text>
<text x="130.8" y="67.8">Q6</text>
<text x="130.8" y="69.2">Q7</text>
<text x="125.5" y="73.3">LATCH</text>
<text x="132.3" y="73.4" transform="rotate(-90 132.3 73.4)">GND</text>
<text x="125.5" y="91.1">D0</text>
<text x="125.5" y="92.5">D1</text>
<text x="125.5" y="93.9">D2</text>
<text x="125.5" y="95.2">D3</text>
<text x="129.5" y="92.5" transform="rotate(-90 129.5 92.5)">VCC</text>
<text x="130.8" y="91.1">Q0</text>
<text x="130.8" y="92.5">Q1</text>
<text x="130.8" y="93.9">Q2</text>
<text x="130.8" y="95.2">Q3</text>
<text x="82.4" y="100.7">1</text>
<text x="125.5" y="96.6">D4</text>
<text x="125.5" y="98">D5</text>
<text x="125.5" y="99.3">D6</text>
<text x="125.5" y="100.7">D7</text>
<text x="130.8" y="96.6">Q4</text>
<text x="130.8" y="98">Q5</text>
<text x="130.8" y="99.3">Q6</text>
<text x="130.8" y="100.7">Q7</text>
<text x="82.4" y="102.1">2</text>
<text x="82.4" y="103.4">3</text>
<text x="82.4" y="104.8">4</text>
<text x="82.4" y="106.2">5</text>
<text x="82.4" y="107.6">6</text>
<text x="125.5" y="103.4">/OE</text>
<text x="125.5" y="104.8">LATCH</text>
<text x="132.3" y="104.9" transform="rotate(-90 132.3 104.9)">GND</text>
<text x="81.7" y="113.1">10</text>
<text x="82.4" y="108.9">7</text>
<text x="82.4" y="110.3">8</text>
<text x="82.4" y="111.7">9</text>
<text x="81.7" y="114.4">11</text>
<text x="81.7" y="115.8">12</text>
<text x="81.7" y="117.2">13</text>
<text x="81.7" y="118.5">14</text>
<text x="81.7" y="119.9">15</text>
<text x="81.7" y="121.3">16</text>
<text x="81.7" y="122.6">17</text>
<text x="81.7" y="124">18</text>
<text x="81.7" y="125.4">19</text>
<text x="81.7" y="126.8">20</text>
<text x="81.7" y="128.1">21</text>
<text x="81.7" y="129.5">22</text>
<text x="81.7" y="130.9">23</text>
<text x="81.7" y="132.2">24</text>
<text x="81.7" y="133.6">25</text>
<text x="81.7" y="135">26</text>
</g>
<g font-size="1">
<text x="28.8" y="1">5</text>
<text x="83.7" y="1">4</text>
<text x="138.6" y="1">3</text>
<text x="193.4" y="1">2</text>
<text x="248.3" y="1">1</text>
<text x=".4" y="28">D</text>
<text x="276.1" y="28">D</text>
<text x=".4" y="79.4">C</text>
<text x="276.1" y="79.4">C</text>
<text x=".4" y="130.9">B</text>
<text x="276.1" y="130.9">B</text>
<text x=".4" y="182.3">A</text>
<text x="276.1" y="182.3">A</text>
<text x="28.8" y="208.2">5</text>
<text x="83.7" y="208.2">4</text>
<text x="138.6" y="208.2">3</text>
<text x="193.4" y="208.2">2</text>
<text x="248.3" y="208.2">1</text>
</g>
</svg>
